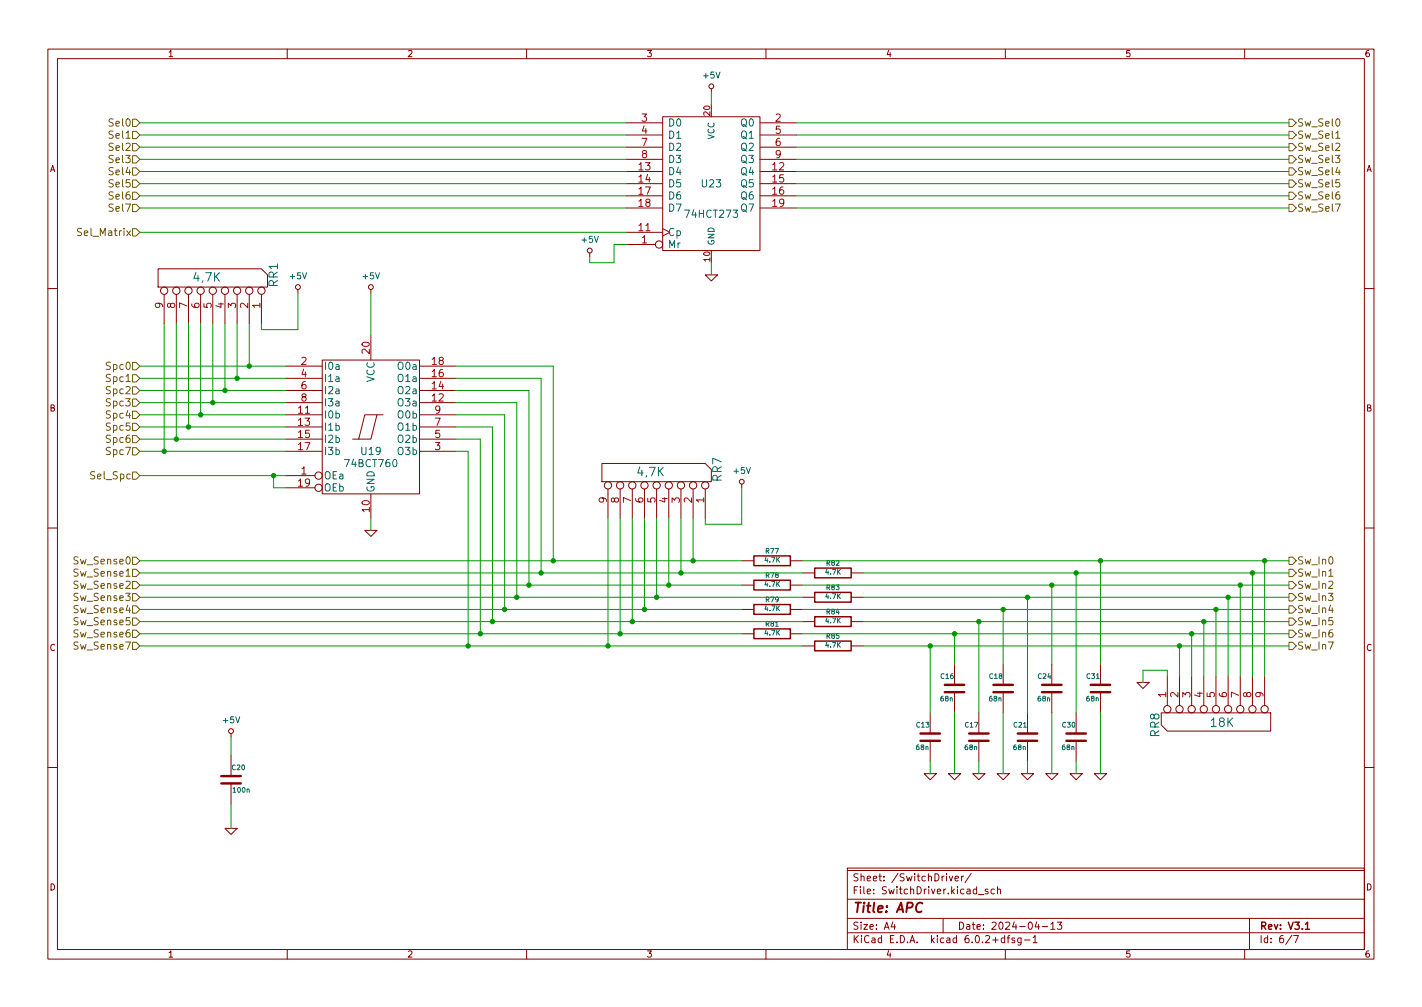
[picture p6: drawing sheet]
<svg xmlns="http://www.w3.org/2000/svg" width="297mm" height="210mm" viewBox="0 0 297 210" stroke-linecap="round" stroke-linejoin="round" font-family="sans-serif">
<g fill="none" stroke="#840000" stroke-width=".21">
<path d="M10 10.2h277v190.1h-277zM12 12.2h273v186.1h-273zM60 10.2v2M110 10.2v2M148.6 18.5v.8M160 10.2v2M210 10.2v2M260 10.2v2M130.8 35.8h7.6M130.8 38.3h7.6M130.8 25.6h7.6M130.8 28.2h7.6"/>
<path d="M130.8 30.7h7.6M130.8 33.3h7.6M138.4 24.4h20.3v27.9h-20.3zM158.7 35.8h7.7M158.7 38.3h7.7M158.7 25.6h7.7M158.7 28.2h7.7M158.7 30.7h7.7M158.7 33.3h7.7M33 56.1h21.6l1.3 1.3v2.5h-22.9zM123.2 52.8v.8M130.8 51h6.1"/>
<path d="M130.8 48.5h7.6M130.8 40.9h7.6M130.8 43.4h7.6M138.4 47.7l1.6 .8-1.6 .8M147.3 57.4h2.6l-1.3 1.3zM158.7 40.9h7.7M158.7 43.4h7.7M10 60.2h2M34.3 61.5v6.1M36.8 61.5v6.1M39.4 61.5v6.1M41.9 61.5v6.1"/>
<path d="M44.4 61.5v6.1M47 61.5v6.1M49.5 61.5v6.1M52.1 61.5v6.1M54.6 61.5v6.1M59.7 79h7.6M59.7 76.4h7.6M62.2 60.4v.8M67.3 75.2h20.3v27.9h-20.3zM77.5 60.4v.8M77.5 70.1v5M87.6 79h7.6"/>
<path d="M87.6 76.4h7.6M285 60.2h2M59.7 99.3h6.1M59.7 86.6h7.6M59.7 84.1h7.6M59.7 89.1h7.6M59.7 81.5h7.6M59.7 91.7h7.6M59.7 94.2h7.6M78.7 86.6l-1.2 5.1h-2.6M80 86.6h-3.8l-1.3 5.1h-1.2M87.6 86.6h7.6"/>
<path d="M87.6 84.1h7.6M87.6 89.1h7.6M87.6 81.5h7.6M87.6 91.7h7.6M87.6 94.2h7.6M125.7 96.8h21.6l1.3 1.2v2.6h-22.9zM10 110.2h2M59.7 101.8h6.1M76.2 110.7h2.5l-1.2 1.3zM77.5 103.2v5M127 102.1v6.1M129.5 102.1v6.1"/>
<path d="M132.1 102.1v6.1M134.6 102.1v6.1M137.2 102.1v6.1M139.7 102.1v6.1M142.2 102.1v6.1M144.8 102.1v6.1M147.3 102.1v6.1M154.9 101.1v.7M154.9 117.1h2.6M165.1 117.1h2.5M167.6 119.6h2.6M177.8 119.6h2.5"/>
<path d="M285 110.2h2M154.9 132.3h2.6M154.9 122.2h2.6M154.9 127.2h2.6M165.1 132.3h2.5M165.1 122.2h2.5M165.1 127.2h2.5M167.6 124.7h2.6M167.6 129.8h2.6M167.6 134.9h2.6M177.8 124.7h2.5M177.8 129.8h2.5"/>
<path d="M177.8 134.9h2.5M199.4 138.7v4.3M209.5 138.7v4.3M219.7 138.7v4.3M229.9 138.7v4.3M48.3 153.2v.7M48.3 157.7v4.3M194.3 148.8v4.4M194.3 154.7v4.3M199.4 144.5v4.3M204.5 148.8v4.4M204.5 154.7v4.3"/>
<path d="M209.5 144.5v4.3M214.6 148.8v4.4M214.6 154.7v4.3M219.7 144.5v4.3M224.8 148.8v4.4M224.8 154.7v4.3M229.9 144.5v4.3M237.5 142.5h2.5l-1.2 1.3zM242.6 148.8h22.8v3.8h-21.6l-1.2-1.2zM243.8 141.2v6.1M246.4 141.2v6.1M248.9 141.2v6.1"/>
<path d="M251.5 141.2v6.1M254 141.2v6.1M256.5 141.2v6.1M259.1 141.2v6.1M261.6 141.2v6.1M264.2 141.2v6.1M10 160.2h2M47 173h2.5l-1.2 1.2zM48.3 163.6v4.3M193 161.5h2.6l-1.3 1.3zM198.1 161.5h2.6l-1.3 1.3zM203.2 161.5h2.5l-1.2 1.3z"/>
<path d="M208.3 161.5h2.5l-1.3 1.3zM213.4 161.5h2.5l-1.3 1.3zM218.4 161.5h2.6l-1.3 1.3zM223.5 161.5h2.6l-1.3 1.3zM228.6 161.5h2.5l-1.2 1.3zM285 160.2h2M60 198.3v2M110 198.3v2M160 198.3v2M177 181.2h108v17.1h-108zM177 194.8h108M177 191.8h108"/>
<path d="M177 187.8h108M177 181.8h108M186.5 192.5l-.4 1h1M186.9 193v1M197 191.8v3M198.3 182.9l.3 1 .4-1M199.5 183.4l.7-.1-.1-.3-.4-.1-.2 .2 .1 .8h.5M200.9 182.9v1M201.3 182.9l-.4 .3M202.9 182.4l-1.3 1.9M204.4 186.8h1.1M206.4 185.7l-.4-.1-.2 .2 .1 .3 .5 .1v.4h-.6"/>
<path d="M207.7 185.7l-.4-.1-.3 .3 .1 .7h.6M208.4 185.8l.2-.2 .3 .1 .1 .9M208.4 185.1v1.5M209.9 195.9l-.5-.1-.3 .3 .2 .7h.6M209.9 195.3v1.5M210 198.3v2M210.4 195.8h.5M210.9 195.3l-.3 .2v1.3M211.9 195.9l-.3-.1-.2 .2v.3l.5 .1v.4h-.5M213.3 195.8v1.2l-.3 .3h-.4M213.3 195.9l-.4-.1-.3 .3 .1 .7h.6M214 196.3h1.1"/>
<path d="M215.8 195.8l.4-.5v1.5M215.8 196.8h.8M216.6 192.5l-.4 1h.9M216.9 193v1M217.7 193.5h1.2M219.5 193l.4-.5v1.5M219.5 194h.9M220.9 192.5h.9l-.5 .6 .4 .1v.7l-.2 .1-.6-.1M260 198.3v2M261 191.8v6.5M269.9 195.3l-1.3 1.9M270.2 195.3h1l-.6 1.5"/>
<circle cx="148.6" cy="18" r=".51"/>
<circle cx="62.2" cy="59.9" r=".51"/>
<circle cx="77.5" cy="59.9" r=".51"/>
<circle cx="123.2" cy="52.3" r=".51"/>
<circle cx="137.7" cy="51" r=".76"/>
<circle cx="34.3" cy="60.7" r=".76"/>
<circle cx="36.8" cy="60.7" r=".76"/>
<circle cx="39.4" cy="60.7" r=".76"/>
<circle cx="41.9" cy="60.7" r=".76"/>
<circle cx="44.4" cy="60.7" r=".76"/>
<circle cx="47" cy="60.7" r=".76"/>
<circle cx="49.5" cy="60.7" r=".76"/>
<circle cx="52.1" cy="60.7" r=".76"/>
<circle cx="54.6" cy="60.7" r=".76"/>
<circle cx="66.5" cy="99.3" r=".76"/>
<circle cx="66.5" cy="101.8" r=".76"/>
<circle cx="127" cy="101.3" r=".76"/>
<circle cx="129.5" cy="101.3" r=".76"/>
<circle cx="132.1" cy="101.3" r=".76"/>
<circle cx="134.6" cy="101.3" r=".76"/>
<circle cx="137.2" cy="101.3" r=".76"/>
<circle cx="139.7" cy="101.3" r=".76"/>
<circle cx="142.2" cy="101.3" r=".76"/>
<circle cx="144.8" cy="101.3" r=".76"/>
<circle cx="147.3" cy="101.3" r=".76"/>
<circle cx="154.9" cy="100.6" r=".51"/>
<circle cx="48.3" cy="152.6" r=".51"/>
<circle cx="243.8" cy="148.1" r=".76"/>
<circle cx="246.4" cy="148.1" r=".76"/>
<circle cx="248.9" cy="148.1" r=".76"/>
<circle cx="251.5" cy="148.1" r=".76"/>
<circle cx="254" cy="148.1" r=".76"/>
<circle cx="256.5" cy="148.1" r=".76"/>
<circle cx="259.1" cy="148.1" r=".76"/>
<circle cx="261.6" cy="148.1" r=".76"/>
<circle cx="264.2" cy="148.1" r=".76"/>
</g>
<path d="M157.5 116.1h7.6v2h-7.6zM170.2 118.6h7.6v2h-7.6zM157.5 131.3h7.6v2h-7.6zM157.5 121.2h7.6v2h-7.6zM157.5 126.2h7.6v2.1h-7.6zM170.2 123.7h7.6v2h-7.6zM170.2 128.8h7.6v2h-7.6zM170.2 133.9h7.6v2h-7.6zM272.7 193l.4-.5v1.5M272.7 194h.9" fill="none" stroke="#840000" stroke-width=".3"/>
<path d="M192.7 188.7a.88 .88 0 0 0-1-.1 .88 .88 0 0 0-.4 1 .69 .69 0 0 0 .4 .8 .69 .69 0 0 0 .8-.1" fill="none" stroke="#840000" stroke-width=".4"/>
<g fill="none" stroke="#840000" stroke-width=".51">
<path d="M192.3 154.7h4M192.3 153.2h4M197.4 144.5h4M197.4 143h4M202.4 154.7h4.1M202.4 153.2h4.1M207.5 144.5h4.1M207.5 143h4.1M212.6 154.7h4.1M212.6 153.2h4.1M217.7 144.5h4M217.7 143h4"/>
<path d="M222.8 154.7h4M222.8 153.2h4M227.8 144.5h4.1M227.8 143h4.1M46.2 163.6h4.1M46.2 162h4.1"/>
</g>
<g fill="none" stroke="#725600" stroke-width=".21">
<path d="M27.7 35h.7l.8 .8-.8 .8h-.7zM27.7 37.6h.7l.8 .7-.8 .8h-.7zM27.7 24.9h.7l.8 .7-.8 .8h-.7zM27.7 30h.7l.8 .7-.8 .8h-.7zM27.7 32.5h.7l.8 .8-.8 .7h-.7zM27.7 27.4h.7l.8 .8-.8 .8h-.7zM269.2 37.6h.8l.8 .7-.8 .8h-.8zM269.2 27.4h.8l.8 .8-.8 .8h-.8zM269.2 30h.8l.8 .7-.8 .8h-.8zM269.2 24.9h.8l.8 .7-.8 .8h-.8zM269.2 32.5h.8l.8 .8-.8 .7h-.8zM269.2 35h.8l.8 .8-.8 .8h-.8z"/>
<path d="M279 28.9h.9M279.4 34.9l-.4 1.1h1M17 47.7h-.5l-.3 .1v.5l.7 .2 .1 .4-.3 .3-.5-.1M27.7 42.7h.7l.8 .7-.8 .8h-.7zM27.7 40.1h.7l.8 .8-.8 .8h-.7zM27.7 47.7h.7l.8 .8-.8 .8h-.7zM269.2 42.7h.8l.8 .7-.8 .8h-.8zM269.2 40.1h.8l.8 .8-.8 .8h-.8zM278.9 42.6h1.1l-.7 1.5M27.7 78.2h.7l.8 .8-.8 .8h-.7zM27.7 75.7h.7l.8 .7-.8 .8h-.7zM27.7 88.4h.7l.8 .7-.8 .8h-.7z"/>
<path d="M27.7 98.5h.7l.8 .8-.8 .8h-.7zM27.7 93.5h.7l.8 .7-.8 .8h-.7zM27.7 90.9h.7l.8 .8-.8 .8h-.7zM27.7 80.8h.7l.8 .7-.8 .8h-.7zM27.7 85.8h.7l.8 .8-.8 .8h-.7zM27.7 83.3h.7l.8 .8-.8 .7h-.7zM27.7 116.3h.7l.8 .8-.8 .8h-.7zM27.7 118.9h.7l.8 .7-.8 .8h-.7zM269.2 118.9h.8l.8 .7-.8 .8h-.8zM269.2 116.3h.8l.8 .8-.8 .8h-.8zM27.7 131.6h.7l.8 .7-.8 .8h-.7zM27.7 129h.7l.8 .8-.8 .8h-.7z"/>
<path d="M27.7 123.9h.7l.8 .8-.8 .8h-.7zM27.7 126.5h.7l.8 .7-.8 .8h-.7zM27.7 134.1h.7l.8 .8-.8 .7h-.7zM27.7 121.4h.7l.8 .8-.8 .7h-.7zM269.2 121.4h.8l.8 .8-.8 .7h-.8zM269.2 123.9h.8l.8 .8-.8 .8h-.8zM269.2 126.5h.8l.8 .7-.8 .8h-.8zM269.2 129h.8l.8 .8-.8 .8h-.8zM269.2 131.6h.8l.8 .7-.8 .8h-.8zM269.2 134.1h.8l.8 .8-.8 .7h-.8zM277.6 120.3h.8"/>
</g>
<g fill="none" stroke="#009600" stroke-width=".21">
<path d="M148.6 19.3v2.5M29.2 35.8h101.6M29.2 25.6h101.6M29.2 38.3h101.6M29.2 30.7h101.6M29.2 28.2h101.6M29.2 33.3h101.6M166.4 35.8h102.8M166.4 25.6h102.8M166.4 38.3h102.8M166.4 30.7h102.8M166.4 28.2h102.8"/>
<path d="M166.4 33.3h102.8M29.2 43.4h101.6M29.2 40.9h101.6M29.2 48.5h101.6M130.8 51h-2.5v3.9h-5.1v-1.3M148.6 54.9v2.5M166.4 43.4h102.8M166.4 40.9h102.8M29.2 79h30.5M29.2 76.4h30.5M34.3 67.6v26.6M36.8 67.6v24.1"/>
<path d="M39.4 67.6v21.5M41.9 67.6v19M44.4 67.6v16.5M47 67.6v13.9M49.5 67.6v11.4M52.1 67.6v8.8M62.2 61.2v7.6h-7.6v-1.2M77.5 61.2v8.9M95.2 79h17.8v40.6M95.2 76.4h20.4v40.7M29.2 86.6h30.5M29.2 84.1h30.5"/>
<path d="M29.2 81.5h30.5M29.2 99.3h30.5M29.2 91.7h30.5M29.2 89.1h30.5M29.2 94.2h30.5M57.1 99.3v2.5h2.6M95.2 86.6h10.2v40.6M95.2 94.2h2.6v40.7M95.2 81.5h15.3v40.7M95.2 84.1h12.7v40.6M95.2 91.7h5.1v40.6M95.2 89.1h7.7v40.7"/>
<path d="M29.2 117.1h125.7M29.2 119.6h138.4M77.5 108.2v2.5M127 108.2v26.7M129.5 108.2v24.1M132.1 108.2v21.6M134.6 108.2v19M137.2 108.2v16.5M139.7 108.2v14M142.2 108.2v11.4M144.8 108.2v8.9M154.9 101.8v7.7h-7.6v-1.3"/>
<path d="M167.6 117.1h101.6M180.3 119.6h88.9M224.8 119.6v29.2M229.9 117.1v21.6M261.6 119.6v21.6M264.2 117.1v24.1M29.2 134.9h138.4M29.2 122.2h125.7M29.2 129.8h138.4M29.2 132.3h125.7M29.2 127.2h125.7M29.2 124.7h138.4"/>
<path d="M167.6 122.2h101.6M167.6 132.3h101.6M167.6 127.2h101.6M180.3 134.9h88.9M180.3 129.8h88.9M180.3 124.7h88.9M194.3 134.9v13.9M199.4 132.3v6.4M204.5 129.8v19M209.5 127.2v11.5M214.6 124.7v24.1M219.7 122.2v16.5"/>
<path d="M246.4 134.9v6.3M248.9 132.3v8.9M251.5 129.8v11.4M254 127.2v14M256.5 124.7v16.5M259.1 122.2v19M48.3 153.9v3.8M194.3 159v2.5M199.4 148.8v12.7M204.5 159v2.5M209.5 148.8v12.7M214.6 159v2.5"/>
<path d="M219.7 148.8v12.7M224.8 159v2.5M229.9 148.8v12.7M243.8 141.2v-1.3h-5v2.6M48.3 167.9v5.1"/>
</g>
<g fill="#009600" stroke="#009600" stroke-width=".21">
<circle cx="209.5" cy="127.2" r=".46"/>
<circle cx="204.5" cy="129.8" r=".46"/>
<circle cx="261.6" cy="119.6" r=".46"/>
<circle cx="259.1" cy="122.2" r=".46"/>
<circle cx="264.2" cy="117.1" r=".46"/>
<circle cx="256.5" cy="124.7" r=".46"/>
<circle cx="254" cy="127.2" r=".46"/>
<circle cx="219.7" cy="122.2" r=".46"/>
<circle cx="224.8" cy="119.6" r=".46"/>
<circle cx="214.6" cy="124.7" r=".46"/>
<circle cx="229.9" cy="117.1" r=".46"/>
<circle cx="246.4" cy="134.9" r=".46"/>
<circle cx="194.3" cy="134.9" r=".46"/>
<circle cx="199.4" cy="132.3" r=".46"/>
<circle cx="251.5" cy="129.8" r=".46"/>
<circle cx="248.9" cy="132.3" r=".46"/>
<circle cx="134.6" cy="127.2" r=".46"/>
<circle cx="132.1" cy="129.8" r=".46"/>
<circle cx="129.5" cy="132.3" r=".46"/>
<circle cx="127" cy="134.9" r=".46"/>
<circle cx="115.6" cy="117.1" r=".46"/>
<circle cx="113" cy="119.6" r=".46"/>
<circle cx="107.9" cy="124.7" r=".46"/>
<circle cx="110.5" cy="122.2" r=".46"/>
<circle cx="102.9" cy="129.8" r=".46"/>
<circle cx="105.4" cy="127.2" r=".46"/>
<circle cx="97.8" cy="134.9" r=".46"/>
<circle cx="100.3" cy="132.3" r=".46"/>
<circle cx="137.2" cy="124.7" r=".46"/>
<circle cx="44.4" cy="84.1" r=".46"/>
<circle cx="41.9" cy="86.6" r=".46"/>
<circle cx="34.3" cy="94.2" r=".46"/>
<circle cx="47" cy="81.5" r=".46"/>
<circle cx="142.2" cy="119.6" r=".46"/>
<circle cx="139.7" cy="122.2" r=".46"/>
<circle cx="144.8" cy="117.1" r=".46"/>
<circle cx="36.8" cy="91.7" r=".46"/>
<circle cx="39.4" cy="89.1" r=".46"/>
<circle cx="57.1" cy="99.3" r=".46"/>
<circle cx="49.5" cy="79" r=".46"/>
<circle cx="52.1" cy="76.4" r=".46"/>
</g>
<text font-size="2.8" fill="#840000" x="178" y="190.6">Title: APC</text>
<g font-size="2.5" fill="#006464">
<text x="40.6" y="58.8">4,7K</text>
<text x="58" y="59.9" transform="rotate(-90 58 59.9)">RR1</text>
<text x="133.3" y="99.4">4,7K</text>
<text x="150.7" y="100.5" transform="rotate(-90 150.7 100.5)">RR7</text>
<text x="242.2" y="153.9" transform="rotate(-90 242.2 153.9)">RR8</text>
<text x="253" y="151.8">18K</text>
</g>
<g font-size="2.1" fill="#725600">
<text x="23.2" y="26.4">Sel0</text>
<text x="23.2" y="29">Sel1</text>
<text x="270.9" y="29">Sw_Sel1</text>
<text x="270.9" y="26.4">Sw_Sel0</text>
<text x="23.2" y="31.5">Sel2</text>
<text x="23.2" y="34">Sel3</text>
<text x="270.9" y="31.5">Sw_Sel2</text>
<text x="270.9" y="34">Sw_Sel3</text>
<text x="23.2" y="36.6">Sel4</text>
<text x="23.2" y="41.7">Sel6</text>
<text x="23.2" y="39.1">Sel5</text>
<text x="270.9" y="39.1">Sw_Sel5</text>
<text x="270.9" y="36.6">Sw_Sel4</text>
<text x="270.9" y="41.7">Sw_Sel6</text>
<text x="23.2" y="44.2">Sel7</text>
<text x="270.9" y="44.2">Sw_Sel7</text>
<text x="16.9" y="49.3">Sel_Matrix</text>
<text x="22.5" y="77.2">Spc0</text>
<text x="22.5" y="79.8">Spc1</text>
<text x="22.5" y="82.3">Spc2</text>
<text x="22.5" y="89.9">Spc5</text>
<text x="22.5" y="87.4">Spc4</text>
<text x="22.5" y="84.8">Spc3</text>
<text x="22.5" y="95">Spc7</text>
<text x="22.5" y="92.5">Spc6</text>
<text x="19.3" y="100.1">Sel_Spc</text>
<text x="15.9" y="117.9">Sw_Sense0</text>
<text x="270.9" y="117.9">Sw_In0</text>
<text x="15.9" y="125.5">Sw_Sense3</text>
<text x="15.9" y="120.4">Sw_Sense1</text>
<text x="15.9" y="122.9">Sw_Sense2</text>
<text x="270.9" y="122.9">Sw_In2</text>
<text x="270.9" y="120.4">Sw_In1</text>
<text x="270.9" y="125.5">Sw_In3</text>
<text x="15.9" y="130.6">Sw_Sense5</text>
<text x="15.9" y="128">Sw_Sense4</text>
<text x="270.9" y="128">Sw_In4</text>
<text x="270.9" y="130.6">Sw_In5</text>
<text x="15.9" y="133.1">Sw_Sense6</text>
<text x="15.9" y="135.6">Sw_Sense7</text>
<text x="270.9" y="133.1">Sw_In6</text>
<text x="270.9" y="135.6">Sw_In7</text>
</g>
<g font-size="2.1" fill="#a90000">
<text x="134" y="25.4">3</text>
<text x="134" y="27.9">4</text>
<text x="162" y="25.4">2</text>
<text x="162" y="27.9">5</text>
<text x="133.4" y="35.6">13</text>
<text x="134" y="30.5">7</text>
<text x="134" y="33">8</text>
<text x="161.4" y="35.6">12</text>
<text x="162" y="30.5">6</text>
<text x="162" y="33">9</text>
<text x="133.4" y="38.1">14</text>
<text x="133.4" y="40.6">17</text>
<text x="161.4" y="38.1">15</text>
<text x="161.4" y="40.6">16</text>
<text x="133.4" y="43.2">18</text>
<text x="161.4" y="43.2">19</text>
<text x="133.4" y="48.3">11</text>
<text x="134" y="50.8">1</text>
<text x="34" y="64.3" transform="rotate(-90 34 64.3)">9</text>
<text x="36.6" y="64.3" transform="rotate(-90 36.6 64.3)">8</text>
<text x="39.1" y="64.3" transform="rotate(-90 39.1 64.3)">7</text>
<text x="41.7" y="64.3" transform="rotate(-90 41.7 64.3)">6</text>
<text x="44.2" y="64.3" transform="rotate(-90 44.2 64.3)">5</text>
<text x="46.7" y="64.3" transform="rotate(-90 46.7 64.3)">4</text>
<text x="49.3" y="64.3" transform="rotate(-90 49.3 64.3)">3</text>
<text x="51.8" y="64.3" transform="rotate(-90 51.8 64.3)">2</text>
<text x="54.4" y="64.3" transform="rotate(-90 54.4 64.3)">1</text>
<text x="62.9" y="76.2">2</text>
<text x="77.2" y="73.8" transform="rotate(-90 77.2 73.8)">20</text>
<text x="90.3" y="76.2">18</text>
<text x="62.9" y="78.7">4</text>
<text x="62.9" y="81.3">6</text>
<text x="62.9" y="83.8">8</text>
<text x="90.3" y="83.8">12</text>
<text x="90.3" y="81.3">14</text>
<text x="90.3" y="78.7">16</text>
<text x="62.3" y="86.4">11</text>
<text x="62.3" y="88.9">13</text>
<text x="90.8" y="88.9">7</text>
<text x="90.8" y="86.4">9</text>
<text x="62.3" y="91.4">15</text>
<text x="62.3" y="94">17</text>
<text x="90.8" y="94">3</text>
<text x="90.8" y="91.4">5</text>
<text x="62.3" y="101.6">19</text>
<text x="62.9" y="99.1">1</text>
<text x="77.2" y="106.9" transform="rotate(-90 77.2 106.9)">10</text>
<text x="126.7" y="105" transform="rotate(-90 126.7 105)">9</text>
<text x="129.3" y="105" transform="rotate(-90 129.3 105)">8</text>
<text x="131.8" y="105" transform="rotate(-90 131.8 105)">7</text>
<text x="134.4" y="105" transform="rotate(-90 134.4 105)">6</text>
<text x="136.9" y="105" transform="rotate(-90 136.9 105)">5</text>
<text x="139.4" y="105" transform="rotate(-90 139.4 105)">4</text>
<text x="142" y="105" transform="rotate(-90 142 105)">3</text>
<text x="144.5" y="105" transform="rotate(-90 144.5 105)">2</text>
<text x="147.1" y="105" transform="rotate(-90 147.1 105)">1</text>
<text x="243.6" y="145.6" transform="rotate(-90 243.6 145.6)">1</text>
<text x="246.1" y="145.6" transform="rotate(-90 246.1 145.6)">2</text>
<text x="248.7" y="145.6" transform="rotate(-90 248.7 145.6)">3</text>
<text x="251.2" y="145.6" transform="rotate(-90 251.2 145.6)">4</text>
<text x="253.7" y="145.6" transform="rotate(-90 253.7 145.6)">5</text>
<text x="256.3" y="145.6" transform="rotate(-90 256.3 145.6)">6</text>
<text x="258.8" y="145.6" transform="rotate(-90 258.8 145.6)">7</text>
<text x="261.4" y="145.6" transform="rotate(-90 261.4 145.6)">8</text>
<text x="263.9" y="145.6" transform="rotate(-90 263.9 145.6)">9</text>
</g>
<g font-size="2.1" fill="#006464">
<text x="139.4" y="26.4">D0</text>
<text x="139.4" y="29">D1</text>
<text x="154.9" y="26.4">Q0</text>
<text x="154.9" y="29">Q1</text>
<text x="139.4" y="31.5">D2</text>
<text x="139.4" y="34">D3</text>
<text x="154.9" y="31.5">Q2</text>
<text x="154.9" y="34">Q3</text>
<text x="139.4" y="36.6">D4</text>
<text x="139.4" y="39.1">D5</text>
<text x="139.4" y="41.7">D6</text>
<text x="146.6" y="39.1">U23</text>
<text x="154.9" y="36.6">Q4</text>
<text x="154.9" y="39.1">Q5</text>
<text x="154.9" y="41.7">Q6</text>
<text x="139.4" y="44.2">D7</text>
<text x="143.5" y="45.5">74HCT273</text>
<text x="154.9" y="44.2">Q7</text>
<text x="139.4" y="51.8">Mr</text>
<text x="139.4" y="49.3">Cp</text>
<text x="67.6" y="77.2">I0a</text>
<text x="83.4" y="77.2">O0a</text>
<text x="67.6" y="79.8">I1a</text>
<text x="67.6" y="82.3">I2a</text>
<text x="78.2" y="79.9" transform="rotate(-90 78.2 79.9)">VCC</text>
<text x="83.4" y="82.3">O2a</text>
<text x="83.4" y="79.8">O1a</text>
<text x="67.6" y="87.4">I0b</text>
<text x="67.6" y="89.9">I1b</text>
<text x="67.6" y="84.8">I3a</text>
<text x="83.2" y="89.9">O1b</text>
<text x="83.2" y="87.4">O0b</text>
<text x="83.4" y="84.8">O3a</text>
<text x="67.6" y="92.5">I2b</text>
<text x="67.6" y="95">I3b</text>
<text x="75.5" y="95">U19</text>
<text x="83.2" y="95">O3b</text>
<text x="83.2" y="92.5">O2b</text>
<text x="67.6" y="100.1">OEa</text>
<text x="72.3" y="97.5">74BCT760</text>
<text x="67.6" y="102.6">OEb</text>
<text x="78.2" y="102.9" transform="rotate(-90 78.2 102.9)">GND</text>
</g>
<g font-size="2.1" fill="#840000">
<text x="178" y="184">Sheet: /SwitchDriver/</text>
<text x="178" y="186.7">File: SwitchDriver.kicad_sch</text>
<text x="178" y="196.9">KiCad E.D.A. kicad 6.0.2+dfsg-1</text>
<text x="178" y="194.1">Size: A4</text>
<text x="200" y="194.1">Date: 2024-04-13</text>
<text x="263" y="194.1">Rev: V3.1</text>
<text x="263" y="196.9">Id: 6/7</text>
</g>
<g font-size="1.8" fill="#840000">
<text x="35" y="11.9">1</text>
<text x="85" y="11.9">2</text>
<text x="135" y="11.9">3</text>
<text x="185" y="11.9">4</text>
<text x="235" y="11.9">5</text>
<text x="285" y="11.9">6</text>
<text x="10.3" y="35.9">A</text>
<text x="285.3" y="35.9">A</text>
<text x="10.3" y="85.9">B</text>
<text x="285.3" y="85.9">B</text>
<text x="10.3" y="135.9">C</text>
<text x="285.3" y="135.9">C</text>
<text x="10.3" y="185.9">D</text>
<text x="285.3" y="185.9">D</text>
<text x="35" y="199.9">1</text>
<text x="85" y="199.9">2</text>
<text x="135" y="199.9">3</text>
<text x="185" y="199.9">4</text>
<text x="235" y="199.9">5</text>
<text x="285" y="199.9">6</text>
</g>
<g font-size="1.8" fill="#006464">
<text x="147" y="16.4">+5V</text>
<text x="149.2" y="29.1" transform="rotate(-90 149.2 29.1)">VCC</text>
<text x="121.6" y="50.7">+5V</text>
<text x="149.2" y="51.3" transform="rotate(-90 149.2 51.3)">GND</text>
<text x="60.6" y="58.3">+5V</text>
<text x="75.9" y="58.3">+5V</text>
<text x="153.3" y="98.9">+5V</text>
<text x="46.7" y="151">+5V</text>
</g>
<g font-size="1.8" fill="#a90000">
<text x="148.3" y="24.1" transform="rotate(-90 148.3 24.1)">20</text>
<text x="148.3" y="54.6" transform="rotate(-90 148.3 54.6)">10</text>
</g>
<g font-size="1.4" fill="#006464">
<text x="159.8" y="117.4">4.7K</text>
<text x="160" y="115.6">R77</text>
<text x="172.5" y="120">4.7K</text>
<text x="172.7" y="118.1">R82</text>
<text x="159.8" y="122.5">4.7K</text>
<text x="160" y="120.6">R78</text>
<text x="160" y="125.7">R79</text>
<text x="172.5" y="125">4.7K</text>
<text x="172.7" y="123.2">R83</text>
<text x="159.8" y="127.6">4.7K</text>
<text x="160" y="130.8">R81</text>
<text x="172.5" y="130.1">4.7K</text>
<text x="172.7" y="128.3">R84</text>
<text x="159.8" y="132.7">4.7K</text>
<text x="172.5" y="135.2">4.7K</text>
<text x="172.7" y="133.3">R85</text>
<text x="196.6" y="141.7">C16</text>
<text x="206.7" y="141.7">C18</text>
<text x="216.9" y="141.7">C24</text>
<text x="227" y="141.7">C31</text>
<text x="196.5" y="146.4">68n</text>
<text x="206.7" y="146.4">68n</text>
<text x="216.8" y="146.4">68n</text>
<text x="227" y="146.4">68n</text>
<text x="191.5" y="151.9">C13</text>
<text x="201.6" y="151.9">C17</text>
<text x="211.8" y="151.9">C21</text>
<text x="222" y="151.9">C30</text>
<text x="48.5" y="160.8">C20</text>
<text x="191.4" y="156.6">68n</text>
<text x="201.6" y="156.6">68n</text>
<text x="211.8" y="156.6">68n</text>
<text x="221.9" y="156.6">68n</text>
<text x="48.8" y="165.5">100n</text>
</g>
</svg>
